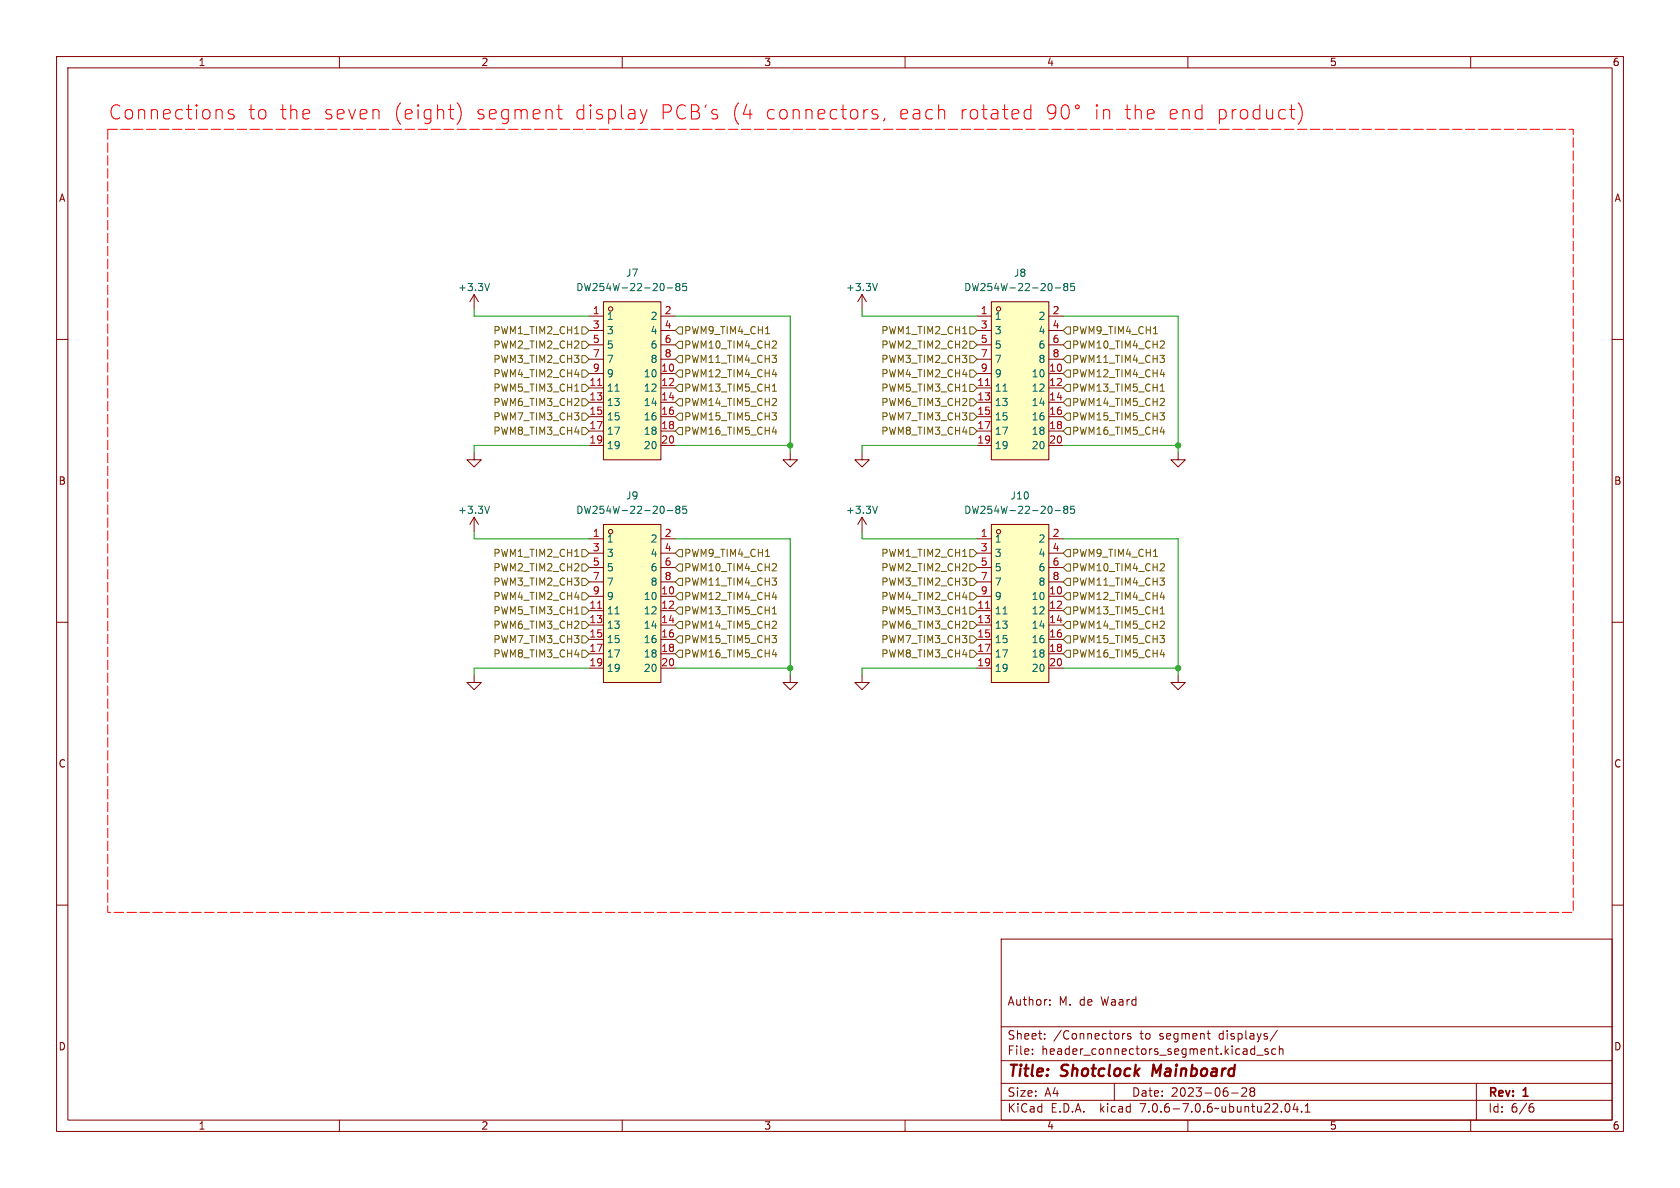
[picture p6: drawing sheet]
<svg xmlns="http://www.w3.org/2000/svg" width="297mm" height="210mm" viewBox="0 0 297 210" stroke-linecap="round" stroke-linejoin="round" font-family="sans-serif">
<g fill="none" stroke="#840000" stroke-width=".18">
<path d="M10 10h277v190h-277zM12 12h273v186h-273zM60 10v2M110 10v2M160 10v2M210 10v2M260 10v2M10 60h2M83.8 52.1v2.5M83.8 52.1l-.7 1.2M83.8 52.1l.8 1.2M104.1 55.9h2.6"/>
<path d="M104.1 58.4h2.6M106.7 53.3h10.1v28h-10.1zM116.8 55.9h2.6M116.8 58.4h2.6M152.4 52.1v2.5M152.4 52.1l-.8 1.2M152.4 52.1l.8 1.2M172.7 55.9h2.6M172.7 58.4h2.6M175.3 53.3h10.1v28h-10.1zM185.4 55.9h2.6M185.4 58.4h2.6"/>
<path d="M285 60h2M104.1 66h2.6M104.1 68.6h2.6M104.1 71.1h2.6M104.1 73.7h2.6M104.1 76.2h2.6M104.1 78.7h2.6M104.1 61h2.6M104.1 63.5h2.6M116.8 66h2.6M116.8 68.6h2.6M116.8 71.1h2.6"/>
<path d="M116.8 73.7h2.6M116.8 76.2h2.6M116.8 78.7h2.6M116.8 61h2.6M116.8 63.5h2.6M172.7 66h2.6M172.7 68.6h2.6M172.7 71.1h2.6M172.7 73.7h2.6M172.7 76.2h2.6M172.7 78.7h2.6M172.7 61h2.6"/>
<path d="M172.7 63.5h2.6M185.4 66h2.6M185.4 68.6h2.6M185.4 71.1h2.6M185.4 73.7h2.6M185.4 76.2h2.6M185.4 78.7h2.6M185.4 61h2.6M185.4 63.5h2.6M83.8 80v1.3h1.3l-1.3 1.3-1.3-1.3h1.3M83.8 91.4l-.7 1.3M83.8 91.4v2.6"/>
<path d="M83.8 91.4l.8 1.3M104.1 95.3h2.6M104.1 97.8h2.6M106.7 92.7h10.1v28h-10.1zM116.8 95.3h2.6M116.8 97.8h2.6M139.7 80v1.3h-1.3l1.3 1.3 1.3-1.3h-1.3M152.4 80v1.3h1.3l-1.3 1.3-1.3-1.3h1.3M152.4 91.4l-.8 1.3M152.4 91.4v2.6M152.4 91.4l.8 1.3M172.7 95.3h2.6"/>
<path d="M172.7 97.8h2.6M175.3 92.7h10.1v28h-10.1zM185.4 95.3h2.6M185.4 97.8h2.6M208.3 80v1.3h-1.3l1.3 1.3 1.2-1.3h-1.2M10 110h2M83.8 119.4v1.3h1.3l-1.3 1.2-1.3-1.2h1.3M104.1 105.4h2.6M104.1 108h2.6M104.1 110.5h2.6M104.1 113h2.6M104.1 115.6h2.6"/>
<path d="M104.1 118.1h2.6M104.1 100.3h2.6M104.1 102.9h2.6M116.8 105.4h2.6M116.8 108h2.6M116.8 110.5h2.6M116.8 113h2.6M116.8 115.6h2.6M116.8 118.1h2.6M116.8 100.3h2.6M116.8 102.9h2.6M139.7 119.4v1.3h-1.3l1.3 1.2 1.3-1.2h-1.3"/>
<path d="M152.4 119.4v1.3h1.3l-1.3 1.2-1.3-1.2h1.3M172.7 105.4h2.6M172.7 108h2.6M172.7 110.5h2.6M172.7 113h2.6M172.7 115.6h2.6M172.7 118.1h2.6M172.7 100.3h2.6M172.7 102.9h2.6M185.4 105.4h2.6M185.4 108h2.6M185.4 110.5h2.6"/>
<path d="M185.4 113h2.6M185.4 115.6h2.6M185.4 118.1h2.6M185.4 100.3h2.6M185.4 102.9h2.6M208.3 119.4v1.3h-1.3l1.3 1.2 1.2-1.2h-1.2M285 110h2M10 160h2M285 160h2M177 166h108v32h-108zM185.6 177.6v.1M185.6 176.8v.1"/>
<path d="M60 198v2M110 198v2M160 198v2M177 194.5h108M177 191.5h108M177 187.5h108M177 181.5h108M182.5 186.3v.1M182.5 185.5v.1M184.7 183.6v.1M184.7 182.8v.1M197 191.5v3"/>
<path d="M198.5 182.7v1M198.9 182.7l-.3 .1-.1 .2M199.9 182.8l-.4-.1-.2 .2 .1 .2 .5 .2v.3h-.6M210 198v2M213.4 182.7h.6M213.7 183.6l.3 .1M217.7 193.2h1.2M219.5 192.4l.6-.1 .2 .1 .1 .3-.9 1.1h.9M221.2 192.9l-.2-.2 .2-.4 .5 .1 .1 .2-.3 .3M221.2 192.9l-.2 .3v.3l.2 .3 .5-.1 .1-.2-.1-.4-.2-.2M221.2 192.9h.3M221.4 185.4l.4 .1"/>
<path d="M221.8 184.9v1.5M221.8 186.3l-.4 .1M222.2 186.5h1.1M224.2 185.5l-.4-.1-.2 .2 .1 .2 .5 .2v.3h-.6M225.5 185.5l-.4-.1-.3 .3v.4l.2 .2h.5M225.8 182.1l-1.3 2M226.2 185.5l.2-.1 .3 .1 .1 .9M226.2 184.9v1.5M227.3 195.2l.2-.1a.81 .81 0 0 1 .6 .6 .81 .81 0 0 1-.3 .8l-.1 .1a.81 .81 0 0 1-.4-1.4zM229 195l-.4 1.1h.9M229.3 195.6v1M230.1 196.5v.1"/>
<path d="M230.7 196.6h.9M230.7 195.5l.5-.4v1.5M260 198v2M261 191.5v6.5M270.6 195.7h.3l.3 .3-.1 .5-.5 .1M271 195.1l-.4 .1"/>
<circle cx="108" cy="54.6" r=".38"/>
<circle cx="176.5" cy="54.6" r=".38"/>
<circle cx="108" cy="94" r=".38"/>
<circle cx="176.5" cy="94" r=".38"/>
</g>
<path d="M203.9 188.2l-.2 2" fill="none" stroke="#840000" stroke-width=".4"/>
<g fill="none" stroke="#006464" stroke-width=".18">
<path d="M86.5 50.1l-.4 1.3M118 50.9h.9M119.7 50.7l-.2-.3 .2-.3h.3l.2 .3-.2 .3M119.7 50.7h.3M119.7 50.7l-.2 .2v.4l.2 .1 .4-.1 .1-.2v-.2l-.2-.2M121.3 50.1h-.6v.6l.2-.1 .4 .1 .1 .1-.1 .5-.1 .1-.5-.1M155.1 50.1l-.4 1.3M186.5 50.9h1M188.3 50.7l-.2-.3 .2-.3h.2l.3 .3-.3 .3M188.3 50.7l-.2 .2v.4l.2 .1 .4-.1 .1-.2v-.2l-.3-.2M188.3 50.7h.2M189.9 50.1h-.6v.6l.1-.1 .5 .1 .1 .1-.1 .5-.2 .1-.4-.1"/>
<path d="M108.7 69.2h.8M177.3 69.2h.7M86.5 89.5l-.4 1.2M118 90.3h.9M119.7 90l-.2-.2 .2-.3h.3l.2 .2-.2 .3M119.7 90h.3M119.7 90l-.2 .3v.3l.2 .1h.4l.1-.2v-.2l-.2-.3M121.3 89.5h-.6v.6l.2-.1h.4l.1 .2-.1 .4-.1 .1-.5-.1M155.1 89.5l-.4 1.2M186.5 90.3h1M188.3 90l-.2-.2 .2-.3h.2l.3 .2-.3 .3M188.3 90l-.2 .3v.3l.2 .1h.4l.1-.2v-.2l-.3-.3"/>
<path d="M188.3 90h.2M189.9 89.5h-.6v.6l.1-.1h.5l.1 .2-.1 .4-.2 .1-.4-.1M108.7 108.5h.8M177.3 108.5h.7"/>
</g>
<g fill="#ffffc2" stroke="#ffffc2" stroke-width=".18">
<path d="M175.3 92.7h10.1v28h-10.1z"/>
<path d="M175.3 53.3h10.1v28h-10.1z"/>
<path d="M106.7 53.3h10.1v28h-10.1z"/>
<path d="M106.7 92.7h10.1v28h-10.1z"/>
</g>
<path d="M105.7 68.2h.7M174.2 68.2h.8M105.7 107.5h.7M174.2 107.5h.8" fill="none" stroke="#a90000" stroke-width=".18"/>
<g fill="none" stroke="#725600" stroke-width=".18">
<path d="M101.6 59h.7M102.9 57.8h.6l.6 .6-.6 .7h-.6zM119.4 58.4l.6-.6h.6v1.3h-.6zM135.3 59h.8M170.2 59h.7M171.4 57.8h.7l.6 .6-.6 .7h-.7zM188.6 57.8h.6v1.3h-.6l-.6-.7zM203.9 59h.7M101.6 69.2h.7M102.9 75.6h.6l.6 .6-.6 .6h-.6zM102.9 62.9h.6l.6 .6-.6 .6h-.6zM102.9 67.9h.6l.6 .7-.6 .6h-.6z"/>
<path d="M102.9 70.5h.6l.6 .6-.6 .7h-.6zM102.9 73h.6l.6 .7-.6 .6h-.6zM102.9 65.4h.6l.6 .6-.6 .7h-.6zM102.9 60.3h.6l.6 .7-.6 .6h-.6zM119.4 66l.6-.6h.6v1.3h-.6zM119.4 76.2l.6-.6h.6v1.2h-.6zM119.4 71.1l.6-.6h.6v1.3h-.6zM120 62.9h.6v1.2h-.6l-.6-.6zM120 67.9h.6v1.3h-.6l-.6-.6zM120 60.3h.6v1.3h-.6l-.6-.6zM120 73h.6v1.3h-.6l-.6-.6zM136.5 62.8h.8l-.5 .5"/>
<path d="M136.5 73h.8l-.5 .5M136.5 69.2h.8M136.5 66.2h.8M136.5 76.4h.8M137.1 60.3l.2 .2-.1 .3-.7 .7h.8M137.1 70.5l.2 .2-.1 .3-.7 .7h.8M137.2 63.4v.6M137.2 73.6v.5M170.2 69.2h.7M171.4 65.4h.7l.6 .6-.6 .7h-.7zM171.4 70.5h.7l.6 .6-.6 .7h-.7zM171.4 67.9h.7l.6 .7-.6 .6h-.7z"/>
<path d="M171.4 75.6h.7l.6 .6-.6 .6h-.7zM171.4 62.9h.7l.6 .6-.6 .6h-.7zM171.4 60.3h.7l.6 .7-.6 .6h-.7zM171.4 73h.7l.6 .7-.6 .6h-.7zM188.6 73h.6v1.3h-.6l-.6-.6zM188.6 75.6h.6v1.2h-.6l-.6-.6zM188.6 70.5h.6v1.3h-.6l-.6-.7zM188.6 60.3h.6v1.3h-.6l-.6-.6zM188.6 62.9h.6v1.2h-.6l-.6-.6zM188.6 65.4h.6v1.3h-.6l-.6-.7zM188.6 67.9h.6v1.3h-.6l-.6-.6zM205.1 62.8h.7l-.4 .5"/>
<path d="M205.1 73h.7l-.4 .5M205.1 69.2h.7M205.1 66.2h.8M205.1 76.4h.8M205.7 60.3l.1 .2v.3l-.7 .7h.7M205.7 70.5l.1 .2v.3l-.7 .7h.7M205.8 63.4v.6M205.8 73.6v.5M101.6 98.4h.7M102.9 99.7h.6l.6 .6-.6 .7h-.6zM102.9 97.2h.6l.6 .6-.6 .6h-.6zM120 97.2h.6v1.2h-.6l-.6-.6z"/>
<path d="M120 99.7h.6v1.3h-.6l-.6-.7zM135.3 98.4h.8M137.1 99.7l.2 .2-.1 .3-.7 .7h.8M170.2 98.4h.7M171.4 99.7h.7l.6 .6-.6 .7h-.7zM171.4 97.2h.7l.6 .6-.6 .6h-.7zM188.6 99.7h.6v1.3h-.6l-.6-.7zM188.6 97.2h.6v1.2h-.6l-.6-.6zM203.9 98.4h.7M205.7 99.7l.1 .2v.3l-.7 .7h.7M101.6 108.5h.7M102.9 109.9h.6l.6 .6-.6 .6h-.6z"/>
<path d="M102.9 102.2h.6l.6 .7-.6 .6h-.6zM102.9 104.8h.6l.6 .6-.6 .6h-.6zM102.9 107.3h.6l.6 .7-.6 .6h-.6zM102.9 112.4h.6l.6 .6-.6 .7h-.6zM102.9 114.9h.6l.6 .7-.6 .6h-.6zM119.4 105.4l.6-.6h.6v1.2h-.6zM119.4 115.6l.6-.7h.6v1.3h-.6zM120 102.2h.6v1.3h-.6l-.6-.6zM120 107.3h.6v1.3h-.6l-.6-.6zM120 112.4h.6v1.3h-.6l-.6-.7zM120 109.9h.6v1.2h-.6l-.6-.6zM136.5 112.3h.8l-.5 .5"/>
<path d="M136.5 102.2h.8l-.5 .5M136.5 115.7h.8M136.5 108.5h.8M136.5 105.6h.8M137.1 109.9l.2 .1-.1 .3-.7 .8h.8M137.2 102.8v.5M137.2 112.9v.6M170.2 108.5h.7M171.4 112.4h.7l.6 .6-.6 .7h-.7zM171.4 114.9h.7l.6 .7-.6 .6h-.7zM171.4 104.8h.7l.6 .6-.6 .6h-.7zM171.4 109.9h.7l.6 .6-.6 .6h-.7z"/>
<path d="M171.4 102.2h.7l.6 .7-.6 .6h-.7zM171.4 107.3h.7l.6 .7-.6 .6h-.7zM188.6 112.4h.6v1.3h-.6l-.6-.7zM188.6 114.9h.6v1.3h-.6l-.6-.6zM188.6 107.3h.6v1.3h-.6l-.6-.6zM188.6 102.2h.6v1.3h-.6l-.6-.6zM188.6 109.9h.6v1.2h-.6l-.6-.6zM188.6 104.8h.6v1.2h-.6l-.6-.6zM205.1 112.3h.7l-.4 .5M205.1 102.2h.7l-.4 .5M205.1 115.7h.8M205.1 108.5h.7"/>
<path d="M205.1 105.6h.8M205.7 109.9l.1 .1v.3l-.7 .8h.7M205.8 112.9v.6M205.8 102.8v.5"/>
</g>
<g fill="none" stroke="#f00" stroke-width=".18">
<path d="M41.3 19.5l-.6-.1-.4 .3 .2 .4 .8 .2 .1 .2-.1 .4-.2 .1-.8-.1M79.3 19.4h.9M80.8 18.2a2.87 2.87 0 0 1 0 3.8M98.4 19.4h1M98.8 18.5v2.2l.1 .2 .5 .1M113.2 19.4l.6 1.6M114.4 19.4l-.6 1.6M155.1 19.5l-.6-.1-.3 .3 .1 .4 .8 .2 .1 .2-.1 .4-.2 .1-.7-.1M166.7 19.4l.3 .3v1.3M182.2 19.5l-.7-.1-.4 .4v.7l.2 .4 .2 .1 .7-.1M182.2 18.5v2.5M186.7 19.6l-.5 .5-.7-.1-.3-.4v-.6l.3-.4 .7-.1 .3 .3a1.65 1.65 0 0 1-.6 2.2h-.4"/>
<path d="M187.8 18.8a.6 .6 0 0 1 .7-.3 .6 .6 0 0 1 .4 .5 1.47 1.47 0 0 1-.5 2 .64 .64 0 0 1-.7-.5 2.14 2.14 0 0 1 .1-1.7zM198.9 19.4h1M199.3 18.5v2.2l.1 .2 .5 .1M200.7 19.6a.62 .62 0 0 1 1.1 .1v1.3M200.7 18.5v2.5M228 19.4h.9M228.3 18.5v2.2l.1 .2 .5 .1M229.5 18.2a2.87 2.87 0 0 1 0 3.8M80 21h.2M113.8 21l-.2 .6-.4 .3M156.4 20.9l-.2 .5M202.8 20.2l1.2-.2-.1-.5-.7-.1-.4 .3v1l.2 .2 .2 .1 .7-.1"/>
<circle cx="190.5" cy="18.9" r=".35"/>
</g>
<path d="M19 22.9h259.1v138.4h-259.1v-138.4" fill="none" stroke="#f00" stroke-width=".18" stroke-dasharray="1.7 .6"/>
<g fill="none" stroke="#009600" stroke-width=".18">
<path d="M83.8 54.6v1.3h20.3M119.4 55.9h20.3v24.1M152.4 54.6v1.3h20.3M188 55.9h20.3v24.1M104.1 78.7h-20.3v1.3M119.4 78.7h20.3M172.7 78.7h-20.3v1.3M188 78.7h20.3M83.8 94v1.3h20.3M119.4 95.3h20.3v24.1M152.4 94v1.3h20.3M188 95.3h20.3v24.1"/>
<path d="M104.1 118.1h-20.3v1.3M119.4 118.1h20.3M172.7 118.1h-20.3v1.3M188 118.1h20.3"/>
</g>
<g fill="#009600" stroke="#009600" stroke-width=".18">
<circle cx="139.7" cy="78.7" r=".46"/>
<circle cx="139.7" cy="118.1" r=".46"/>
<circle cx="208.3" cy="118.1" r=".46"/>
<circle cx="208.3" cy="78.7" r=".46"/>
</g>
<g font-size="3.5" fill="#f00">
<text x="19" y="21.3">Connections</text>
<text x="43.7" y="21.3">to</text>
<text x="49.2" y="21.3">the</text>
<text x="56.9" y="21.3">seven</text>
<text x="69.2" y="21.3">(eight)</text>
<text x="83.7" y="21.3">segment</text>
<text x="101.2" y="21.3">display</text>
<text x="116.3" y="21.3">PCB's</text>
<text x="128.8" y="21.3">(4</text>
<text x="134.7" y="21.3">connectors,</text>
<text x="158.3" y="21.3">each</text>
<text x="168.9" y="21.3">rotated</text>
<text x="192.7" y="21.3">in</text>
<text x="205.7" y="21.3">end</text>
<text x="214.2" y="21.3">product)</text>
</g>
<g font-size="2.8" fill="#840000">
<text x="178" y="190.9">Title:</text>
<text x="187.7" y="190.9">Shotclock</text>
<text x="204.6" y="190.9">Mainboard</text>
</g>
<g font-size="2.1" fill="#840000">
<text x="178" y="178">Author:</text>
<text x="187.2" y="178">M. de</text>
<text x="194.8" y="178">Waard</text>
<text x="178" y="184">Sheet:</text>
<text x="186.2" y="184">/Connectors</text>
<text x="201.6" y="184">to</text>
<text x="205.1" y="184">segment</text>
<text x="215.8" y="184">displays/</text>
<text x="178" y="186.7">File:</text>
<text x="184.1" y="186.7">header_connectors_segment.kicad_sch</text>
<text x="178" y="196.9">KiCad</text>
<text x="178" y="194.1">Size:</text>
<text x="184.7" y="194.1">A4</text>
<text x="185.7" y="196.9">E.D.A.</text>
<text x="194.6" y="196.9">kicad</text>
<text x="200" y="194.1">Date:</text>
<text x="201.8" y="196.9">7.0.6-7.0.6~ubuntu22.04.1</text>
<text x="207" y="194.1">2023-06-28</text>
<text x="263" y="194.3">Rev:</text>
<text x="263" y="196.9">Id:</text>
<text x="267.1" y="196.9">6/6</text>
<text x="269.4" y="194.3">1</text>
</g>
<g font-size="1.8" fill="#840000">
<text x="35" y="11.9">1</text>
<text x="85" y="11.9">2</text>
<text x="135" y="11.9">3</text>
<text x="185" y="11.9">4</text>
<text x="235" y="11.9">5</text>
<text x="285" y="11.9">6</text>
<text x="10.3" y="35.9">A</text>
<text x="285.3" y="35.9">A</text>
<text x="10.3" y="85.9">B</text>
<text x="285.3" y="85.9">B</text>
<text x="10.3" y="135.9">C</text>
<text x="285.3" y="135.9">C</text>
<text x="10.3" y="185.9">D</text>
<text x="285.3" y="185.9">D</text>
<text x="35" y="199.9">1</text>
<text x="85" y="199.9">2</text>
<text x="135" y="199.9">3</text>
<text x="185" y="199.9">4</text>
<text x="235" y="199.9">5</text>
<text x="285" y="199.9">6</text>
</g>
<g font-size="1.8" fill="#006464">
<text x="80.9" y="51.7">+3.3V</text>
<text x="101.8" y="51.7">DW254W-22-20-85</text>
<text x="110.6" y="49.1">J7</text>
<text x="149.5" y="51.7">+3.3V</text>
<text x="170.4" y="51.7">DW254W-22-20-85</text>
<text x="179.1" y="49.1">J8</text>
<text x="107.2" y="56.7">1</text>
<text x="107.2" y="59.3">3</text>
<text x="114.9" y="56.7">2</text>
<text x="114.9" y="59.3">4</text>
<text x="175.8" y="56.7">1</text>
<text x="175.8" y="59.3">3</text>
<text x="183.5" y="56.7">2</text>
<text x="183.5" y="59.3">4</text>
<text x="107.2" y="61.8">5</text>
<text x="107.2" y="64.4">7</text>
<text x="114.9" y="61.8">6</text>
<text x="114.9" y="64.4">8</text>
<text x="175.8" y="61.8">5</text>
<text x="175.8" y="64.4">7</text>
<text x="183.5" y="61.8">6</text>
<text x="183.5" y="64.4">8</text>
<text x="107.2" y="69.4">11</text>
<text x="107.2" y="72">13</text>
<text x="107.2" y="66.9">9</text>
<text x="113.7" y="66.9">10</text>
<text x="113.7" y="69.4">12</text>
<text x="113.7" y="72">14</text>
<text x="175.8" y="69.4">11</text>
<text x="175.8" y="72">13</text>
<text x="175.8" y="66.9">9</text>
<text x="182.3" y="66.9">10</text>
<text x="182.3" y="69.4">12</text>
<text x="182.3" y="72">14</text>
<text x="107.2" y="74.5">15</text>
<text x="107.2" y="77.1">17</text>
<text x="113.7" y="74.5">16</text>
<text x="113.7" y="77.1">18</text>
<text x="175.8" y="74.5">15</text>
<text x="175.8" y="77.1">17</text>
<text x="182.3" y="74.5">16</text>
<text x="182.3" y="77.1">18</text>
<text x="107.2" y="79.6">19</text>
<text x="113.7" y="79.6">20</text>
<text x="175.8" y="79.6">19</text>
<text x="182.3" y="79.6">20</text>
<text x="110.6" y="88.5">J9</text>
<text x="178.5" y="88.5">J10</text>
<text x="80.9" y="91">+3.3V</text>
<text x="101.8" y="91">DW254W-22-20-85</text>
<text x="149.5" y="91">+3.3V</text>
<text x="170.4" y="91">DW254W-22-20-85</text>
<text x="107.2" y="96.1">1</text>
<text x="107.2" y="98.7">3</text>
<text x="107.2" y="101.2">5</text>
<text x="114.9" y="96.1">2</text>
<text x="114.9" y="98.7">4</text>
<text x="114.9" y="101.2">6</text>
<text x="175.8" y="96.1">1</text>
<text x="175.8" y="98.7">3</text>
<text x="175.8" y="101.2">5</text>
<text x="183.5" y="96.1">2</text>
<text x="183.5" y="98.7">4</text>
<text x="183.5" y="101.2">6</text>
<text x="107.2" y="103.7">7</text>
<text x="107.2" y="106.3">9</text>
<text x="113.7" y="106.3">10</text>
<text x="114.9" y="103.7">8</text>
<text x="175.8" y="103.7">7</text>
<text x="175.8" y="106.3">9</text>
<text x="182.3" y="106.3">10</text>
<text x="183.5" y="103.7">8</text>
<text x="107.2" y="108.8">11</text>
<text x="107.2" y="111.4">13</text>
<text x="107.2" y="113.9">15</text>
<text x="113.7" y="108.8">12</text>
<text x="113.7" y="111.4">14</text>
<text x="113.7" y="113.9">16</text>
<text x="175.8" y="108.8">11</text>
<text x="175.8" y="111.4">13</text>
<text x="175.8" y="113.9">15</text>
<text x="182.3" y="108.8">12</text>
<text x="182.3" y="111.4">14</text>
<text x="182.3" y="113.9">16</text>
<text x="107.2" y="116.4">17</text>
<text x="107.2" y="119">19</text>
<text x="113.7" y="116.4">18</text>
<text x="113.7" y="119">20</text>
<text x="175.8" y="116.4">17</text>
<text x="175.8" y="119">19</text>
<text x="182.3" y="116.4">18</text>
<text x="182.3" y="119">20</text>
</g>
<g font-size="1.8" fill="#725600">
<text x="87.1" y="59.3">PWM1_TIM2_CH1</text>
<text x="120.8" y="59.3">PWM9_TIM4_CH1</text>
<text x="155.7" y="59.3">PWM1_TIM2_CH1</text>
<text x="189.4" y="59.3">PWM9_TIM4_CH1</text>
<text x="87.1" y="64.4">PWM3_TIM2_CH3</text>
<text x="87.1" y="61.8">PWM2_TIM2_CH2</text>
<text x="120.8" y="64.4">PWM11_TIM4_CH3</text>
<text x="120.8" y="61.8">PWM10_TIM4_CH2</text>
<text x="155.7" y="64.4">PWM3_TIM2_CH3</text>
<text x="155.7" y="61.8">PWM2_TIM2_CH2</text>
<text x="189.4" y="61.8">PWM10_TIM4_CH2</text>
<text x="189.4" y="64.4">PWM11_TIM4_CH3</text>
<text x="87.1" y="69.4">PWM5_TIM3_CH1</text>
<text x="87.1" y="72">PWM6_TIM3_CH2</text>
<text x="87.1" y="66.9">PWM4_TIM2_CH4</text>
<text x="120.8" y="69.4">PWM13_TIM5_CH1</text>
<text x="120.8" y="66.9">PWM12_TIM4_CH4</text>
<text x="120.8" y="72">PWM14_TIM5_CH2</text>
<text x="155.7" y="66.9">PWM4_TIM2_CH4</text>
<text x="155.7" y="72">PWM6_TIM3_CH2</text>
<text x="155.7" y="69.4">PWM5_TIM3_CH1</text>
<text x="189.4" y="72">PWM14_TIM5_CH2</text>
<text x="189.4" y="66.9">PWM12_TIM4_CH4</text>
<text x="189.4" y="69.4">PWM13_TIM5_CH1</text>
<text x="87.1" y="77.1">PWM8_TIM3_CH4</text>
<text x="87.1" y="74.5">PWM7_TIM3_CH3</text>
<text x="120.8" y="77.1">PWM16_TIM5_CH4</text>
<text x="120.8" y="74.5">PWM15_TIM5_CH3</text>
<text x="155.7" y="77.1">PWM8_TIM3_CH4</text>
<text x="155.7" y="74.5">PWM7_TIM3_CH3</text>
<text x="189.4" y="74.5">PWM15_TIM5_CH3</text>
<text x="189.4" y="77.1">PWM16_TIM5_CH4</text>
<text x="87.1" y="101.2">PWM2_TIM2_CH2</text>
<text x="87.1" y="98.7">PWM1_TIM2_CH1</text>
<text x="120.8" y="98.7">PWM9_TIM4_CH1</text>
<text x="120.8" y="101.2">PWM10_TIM4_CH2</text>
<text x="155.7" y="101.2">PWM2_TIM2_CH2</text>
<text x="155.7" y="98.7">PWM1_TIM2_CH1</text>
<text x="189.4" y="101.2">PWM10_TIM4_CH2</text>
<text x="189.4" y="98.7">PWM9_TIM4_CH1</text>
<text x="87.1" y="103.7">PWM3_TIM2_CH3</text>
<text x="87.1" y="106.3">PWM4_TIM2_CH4</text>
<text x="120.8" y="103.7">PWM11_TIM4_CH3</text>
<text x="120.8" y="106.3">PWM12_TIM4_CH4</text>
<text x="155.7" y="106.3">PWM4_TIM2_CH4</text>
<text x="155.7" y="103.7">PWM3_TIM2_CH3</text>
<text x="189.4" y="103.7">PWM11_TIM4_CH3</text>
<text x="189.4" y="106.3">PWM12_TIM4_CH4</text>
<text x="87.1" y="111.4">PWM6_TIM3_CH2</text>
<text x="87.1" y="108.8">PWM5_TIM3_CH1</text>
<text x="87.1" y="113.9">PWM7_TIM3_CH3</text>
<text x="120.8" y="108.8">PWM13_TIM5_CH1</text>
<text x="120.8" y="113.9">PWM15_TIM5_CH3</text>
<text x="120.8" y="111.4">PWM14_TIM5_CH2</text>
<text x="155.7" y="113.9">PWM7_TIM3_CH3</text>
<text x="155.7" y="111.4">PWM6_TIM3_CH2</text>
<text x="155.7" y="108.8">PWM5_TIM3_CH1</text>
<text x="189.4" y="113.9">PWM15_TIM5_CH3</text>
<text x="189.4" y="108.8">PWM13_TIM5_CH1</text>
<text x="189.4" y="111.4">PWM14_TIM5_CH2</text>
<text x="87.1" y="116.4">PWM8_TIM3_CH4</text>
<text x="120.8" y="116.4">PWM16_TIM5_CH4</text>
<text x="155.7" y="116.4">PWM8_TIM3_CH4</text>
<text x="189.4" y="116.4">PWM16_TIM5_CH4</text>
</g>
<g font-size="1.8" fill="#a90000">
<text x="104.7" y="55.6">1</text>
<text x="104.7" y="58.2">3</text>
<text x="117.4" y="55.6">2</text>
<text x="117.4" y="58.2">4</text>
<text x="173.3" y="55.6">1</text>
<text x="173.3" y="58.2">3</text>
<text x="186" y="55.6">2</text>
<text x="186" y="58.2">4</text>
<text x="104.7" y="60.7">5</text>
<text x="104.7" y="63.2">7</text>
<text x="104.7" y="65.8">9</text>
<text x="116.8" y="65.8">10</text>
<text x="117.4" y="60.7">6</text>
<text x="117.4" y="63.2">8</text>
<text x="173.3" y="60.7">5</text>
<text x="173.3" y="63.2">7</text>
<text x="173.3" y="65.8">9</text>
<text x="185.4" y="65.8">10</text>
<text x="186" y="60.7">6</text>
<text x="186" y="63.2">8</text>
<text x="104.1" y="68.3">11</text>
<text x="104.1" y="70.9">13</text>
<text x="116.8" y="68.3">12</text>
<text x="116.8" y="70.9">14</text>
<text x="172.7" y="68.3">11</text>
<text x="172.7" y="70.9">13</text>
<text x="185.4" y="68.3">12</text>
<text x="185.4" y="70.9">14</text>
<text x="104.1" y="73.4">15</text>
<text x="104.1" y="75.9">17</text>
<text x="116.8" y="73.4">16</text>
<text x="116.8" y="75.9">18</text>
<text x="172.7" y="73.4">15</text>
<text x="172.7" y="75.9">17</text>
<text x="185.4" y="73.4">16</text>
<text x="185.4" y="75.9">18</text>
<text x="104.1" y="78.5">19</text>
<text x="116.8" y="78.5">20</text>
<text x="172.7" y="78.5">19</text>
<text x="185.4" y="78.5">20</text>
<text x="104.7" y="95">1</text>
<text x="117.4" y="95">2</text>
<text x="173.3" y="95">1</text>
<text x="186" y="95">2</text>
<text x="104.7" y="97.5">3</text>
<text x="104.7" y="100.1">5</text>
<text x="117.4" y="97.5">4</text>
<text x="117.4" y="100.1">6</text>
<text x="173.3" y="97.5">3</text>
<text x="173.3" y="100.1">5</text>
<text x="186" y="97.5">4</text>
<text x="186" y="100.1">6</text>
<text x="104.1" y="107.7">11</text>
<text x="104.7" y="102.6">7</text>
<text x="104.7" y="105.2">9</text>
<text x="116.8" y="105.2">10</text>
<text x="116.8" y="107.7">12</text>
<text x="117.4" y="102.6">8</text>
<text x="172.7" y="107.7">11</text>
<text x="173.3" y="102.6">7</text>
<text x="173.3" y="105.2">9</text>
<text x="185.4" y="105.2">10</text>
<text x="185.4" y="107.7">12</text>
<text x="186" y="102.6">8</text>
<text x="104.1" y="110.2">13</text>
<text x="104.1" y="112.8">15</text>
<text x="116.8" y="110.2">14</text>
<text x="116.8" y="112.8">16</text>
<text x="172.7" y="110.2">13</text>
<text x="172.7" y="112.8">15</text>
<text x="185.4" y="110.2">14</text>
<text x="185.4" y="112.8">16</text>
<text x="104.1" y="115.3">17</text>
<text x="104.1" y="117.9">19</text>
<text x="116.8" y="115.3">18</text>
<text x="116.8" y="117.9">20</text>
<text x="172.7" y="115.3">17</text>
<text x="172.7" y="117.9">19</text>
<text x="185.4" y="115.3">18</text>
<text x="185.4" y="117.9">20</text>
</g>
</svg>
